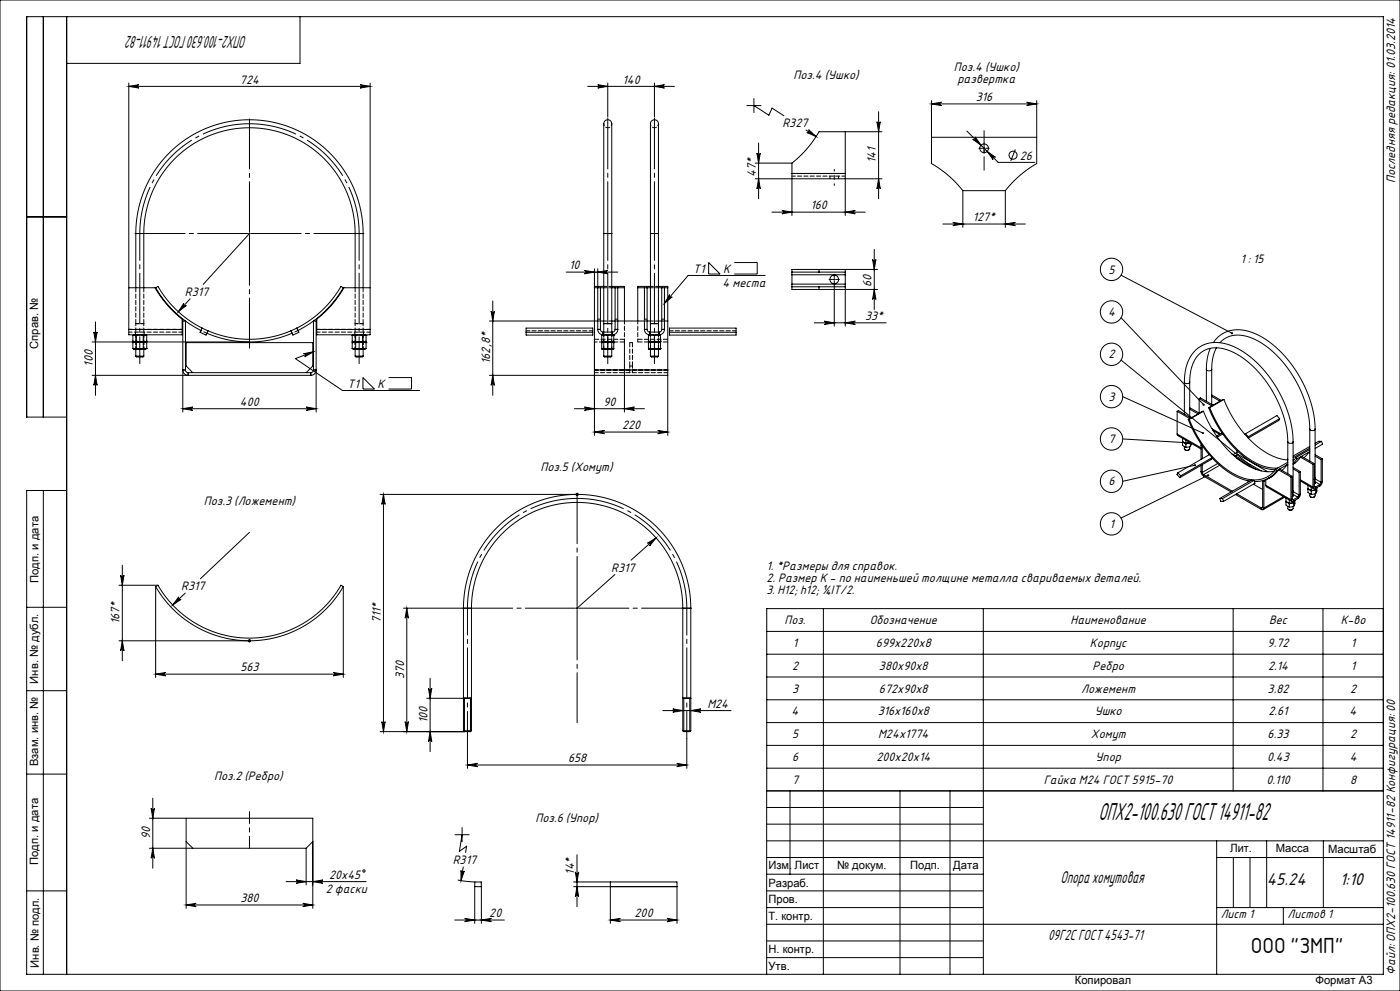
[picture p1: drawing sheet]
<svg xmlns="http://www.w3.org/2000/svg" width="420mm" height="297mm" viewBox="0 0 420 297" stroke-linecap="round" stroke-linejoin="round" font-family="sans-serif">
<g fill="none" stroke="#000" stroke-width=".3">
<path d="M0 0h420v297h-420zM13 5v120M20 5v287M90 5v14h-70M38.6 25.9l3-.5a.5 .5 0 0 0-.4 .5 .5 .5 0 0 0 .4 .5zM38.6 24.9v73.8M38.6 25.9h72.4M108 25.4l3 .5-3 .5a.5 .5 0 0 0 .5-.5 .5 .5 0 0 0-.5-.5zM111 24.9v73.8M176.3 25.9h26M179.3 25.4l3 .5-3 .5a.5 .5 0 0 0 .5-.5 .5 .5 0 0 0-.5-.5zM182.3 24.9v10.2"/>
<path d="M196.3 25.9l3-.5a.5 .5 0 0 0-.4 .5 .5 .5 0 0 0 .4 .5zM196.3 24.9v10.2M224 31.6h4.3M226.2 31.6l4.5 2.9 .9-2.1 3.5 2.3M226.2 29.5v4.3M241.8 39l3 1.9M242.6 38.9l2.2 2-2.8-1.2a.5 .5 0 0 0 .7-.1 .5 .5 0 0 0-.1-.7zM253.6 39.5v12.5M263.1 36.5a.5 .5 0 0 0 .5 .5 .5 .5 0 0 0 .5-.5l-.5 3zM263.6 33.5v26.1M264.6 39.5h-18.9a32.7 32.7 0 0 1-8.1 9.4M279.4 31.1l3-.5a.5 .5 0 0 0-.4 .5 .5 .5 0 0 0 .4 .5z"/>
<path d="M279.4 30.1v18.9l5.1 3.6 4.4 4.5M279.4 31.1h31.6M290.1 39.3l9.3 9.4h11M308 30.6l3 .5-3 .5a.5 .5 0 0 0 .5-.5 .5 .5 0 0 0-.5-.5zM311 30.1v18.9l-5.1 3.6-4.3 4.5M226.6 53.6h38M226.6 48.9h11M227.1 45.9a.5 .5 0 0 0 .5 .5 .5 .5 0 0 0 .5-.5l-.5 3zM227.6 53.6l.5 3a.5 .5 0 0 0-.5-.5 .5 .5 0 0 0-.5 .5zM227.6 42.9v16.7M237.6 52v12.6M237.6 48.9v3.1"/>
<path d="M237.6 52h16M253.6 52v12.6M263.6 53.6l.5 3a.5 .5 0 0 0-.5-.5 .5 .5 0 0 0-.5 .5zM279.4 41.1h31.6M288.9 57.1h12.7M288.9 57.1v11M292.5 41l1.8 2.5-2.5-1.7a.5 .5 0 0 0 .7-.1 .5 .5 0 0 0 0-.7zM295 44.4h.5M295.2 44.2v.5M296.1 45.4l2.5 1.7a.5 .5 0 0 0-.7 0 .5 .5 0 0 0 0 .7zM301.6 57.1v11M304.6 44.8l-1.4 3.4"/>
<path d="M8 65h12M40.7 70a34.1 34.1 0 0 1 34.1-34.1 34.1 34.1 0 0 1 34.1 34.1M40.7 70h2.4M40.7 70v16.2M43.1 70a31.7 31.7 0 0 1 31.7-31.7 31.7 31.7 0 0 1 31.7 31.7M43.1 70v16.2M74.6 70h.5M74.8 69.7v.5M74.8 70l-13.9 15.2M106.5 70h2.4M106.5 70v16.2M108.9 70v16.2"/>
<path d="M181.1 70v-30.8a3.6 3.6 0 0 1 .6-3.2 1.4 1.4 0 0 1 1.6 .4 1.4 1.4 0 0 1 .2 1.5v32.1M181.1 70h2.4M181.1 70v29.5M183.5 70v29.5M195.1 70v-30.8a3.6 3.6 0 0 1 .6-3.2 1.4 1.4 0 0 1 1.6 .4 1.4 1.4 0 0 1 .2 1.5v32.1M195.1 70h2.4M195.1 70v29.5M197.5 70v29.5M212.6 78.7l3.4 3.4h-3.4zM220.3 78.7h6.9v3.4h-6.9M231.6 63.6h28M234.6 63.1l3 .5-3 .5a.5 .5 0 0 0 .5-.5 .5 .5 0 0 0-.5-.5z"/>
<path d="M253.6 63.6l3-.5a.5 .5 0 0 0-.5 .5 .5 .5 0 0 0 .5 .5zM261.8 77.8a.5 .5 0 0 0 .5 .4 .5 .5 0 0 0 .5-.4l-.5 3zM262.3 74.8v18M282.9 67.1h24.7M285.9 66.6l3 .5-3 .5a.5 .5 0 0 0 .4-.5 .5 .5 0 0 0-.4-.5zM301.6 67.1l3-.5a.5 .5 0 0 0-.5 .5 .5 .5 0 0 0 .5 .5zM28.1 99.5a.5 .5 0 0 0 .5 .5 .5 .5 0 0 0 .5-.5l-.5 3zM28.6 96.5v22M38.6 98.7v1.6h16v-1.6M38.6 86.2h7.9a32.7 32.7 0 0 0 8.1 9.4v3.1M38.6 98.7h16M55.2 90.9a.5 .5 0 0 0 0 .7 .5 .5 0 0 0 .7-.1l-2.4 1.9z"/>
<path d="M57 89.6l-3.5 3.8M60.6 98.3l1.8 .8M60.6 98.3l-.6 1.3 .9 .4 .9 .4 .6-1.3M60.6 98.3a31.7 31.7 0 0 1-13.2-12.5l-.7 .4a32.5 32.5 0 0 0 13.6 12.8M62.1 99.9a32.5 32.5 0 0 0 25.5 0M62.4 99.1a31.7 31.7 0 0 0 24.9 0M89 98.3l.7 1.3-.9 .4-.9 .4-.6-1.3M89 98.3l-1.7 .8M89 98.3a31.7 31.7 0 0 0 13.3-12.5l.7 .4a32.5 32.5 0 0 1-13.6 12.8M95 98.7v1.6h16v-1.6M95 98.7h16M111 86.2h-7.8a32.7 32.7 0 0 1-8.2 9.4v3.1"/>
<path d="M147.3 93.2a.5 .5 0 0 0 .5 .5 .5 .5 0 0 0 .5-.5l-.5 3zM147.8 90.2v28.3M157.8 99.6v.8h20v-.8M157.8 99.6h20M157.8 99.6v-1.3h20v1.3M169.9 81.6h15.4M175.3 81.1l3 .5-3 .5a.5 .5 0 0 0 .5-.5 .5 .5 0 0 0-.5-.5zM178.3 80.6v5.6M178.3 86.2v44.3M178.3 86.2h2.8M178.3 85.8h2.8M179.3 98.7a1.6 1.6 0 0 0 1.6 1.6"/>
<path d="M179.3 96.2h-32.5M179.3 98.7h.8M179.3 81.6l3-.5a.5 .5 0 0 0-.4 .5 .5 .5 0 0 0 .4 .5zM179.3 80.6v18.1M180.1 98.7a.8 .8 0 0 0 .8 .8M180.1 96.2h1M180.1 86.2v12.5M180.9 99.5h2.8M180.9 99.5v.8M181.1 97h2.4M183.5 96.2h1M183.5 85.8h3.8v.4"/>
<path d="M183.5 86.2h3.8M183.7 99.5v.8M184.5 98.7a.8 .8 0 0 1-.8 .8M184.5 98.7h.8M184.5 86.2v12.5M185.3 98.7a1.6 1.6 0 0 1-1.6 1.6M185.3 96.2h8M185.3 86.2v12.5M187.3 86.2v10M191.3 86.2v10M191.3 86.2h3.8M193.3 98.7a1.6 1.6 0 0 0 1.6 1.6"/>
<path d="M193.3 98.7h.8M193.3 86.2v12.5M194.1 98.7a.8 .8 0 0 0 .8 .8M194.1 96.2h1M194.1 86.2v12.5M194.9 99.5v.8M194.9 99.5h2.8M195.1 97h2.4M195.1 85.8h-3.8v.4M197.5 85.8h2.8v.4M197.5 96.2h1M197.5 86.2h2.8"/>
<path d="M197.7 99.5v.8M198.5 98.7a.8 .8 0 0 1-.8 .8M198.5 98.7h.8M198.5 86.2v12.5M199.3 98.7a1.6 1.6 0 0 1-1.6 1.6M199.3 96.2h1M199.3 86.2v12.5M200.3 86.2v10M200.3 96.2v14.7M200.8 99.6v.8h20v-.8M200.8 99.6h20M200.8 99.6v-1.3h20v1.3"/>
<path d="M200.9 88.3a.5 .5 0 0 0 .1 .7 .5 .5 0 0 0 .7 0l-2.4 1.9zM229.6 82.6h-23.2l-7.1 8.3M237.6 81.6h8.1M237.6 86v.8h8.1M237.6 86h8.1M237.6 81.6v.8M237.6 85.2v.8M237.6 82.4v2.8M237.6 82.4h16M237.6 85.2h16M244.3 96.8h21.5M245.7 80.8h-8.1v.8"/>
<path d="M245.7 81.6h7.9M245.7 80.8v.8M245.7 86v.8M245.7 86h7.9M247.3 96.3l3 .5-3 .5a.5 .5 0 0 0 .5-.5 .5 .5 0 0 0-.5-.5zM250 83.8h.5M250.3 83.5v.5M250.3 85.3v12.5M253.6 96.8l3-.5a.5 .5 0 0 0-.5 .5 .5 .5 0 0 0 .5 .5zM253.6 81.6v.8M253.6 85.2v.8M253.6 80.8v.8"/>
<path d="M253.6 82.4v2.8M253.6 86v11.8M262.3 86.8l.5 3a.5 .5 0 0 0-.5-.5 .5 .5 0 0 0-.5 .5zM263.3 86.8h-17.6M263.3 80.8h-17.6M336.3 82.5l33.3 17.4M336.3 95.2l24.8 26.1M27.6 102.5h47.2M28.6 112.5l.5 3a.5 .5 0 0 0-.5-.5 .5 .5 0 0 0-.5 .5zM39.9 102.3l.5 .1 .5-.1M39.9 100.6l.5-.2 .5 .2M39.9 102.7l.5-.2 .5 .2"/>
<path d="M39.9 104.4l.5 .2 .5-.2M39.9 102.3l.3 .2M39.9 104.4l.3 .2M39.9 100.6v1.7M39.9 102.7v1.7M40.2 102.5h3.4M40.2 104.6h.5v2.1M40.2 104.6h3.4M40.2 100.3l-.3 .3M40.2 102.5l-.3 .2M40.7 106.7h2.4M40.7 106.7l.3 .3h1.9l.2-.3"/>
<path d="M40.9 102.3h2.1M40.9 100.6h2.1M40.9 102.7h2.1M40.9 104.4h2.1M40.9 100.6v1.7M40.9 102.7v1.7M43 102.3l.5 .1 .5-.1M43 100.6l.5-.2 .5 .2M43 102.7l.5-.2 .5 .2M43 104.4l.5 .2 .5-.2M43 100.6v1.7M43 102.7v1.7"/>
<path d="M43.6 104.6h-.5v2.1M43.6 100.3l.4 .3M43.6 102.5l.4 .2M44 102.3l-.4 .2M44 104.4l-.4 .2M44 100.6v1.7M44 102.7v1.7M55.6 110.9h-.8a1.6 1.6 0 0 0 1.6 1.6v-.8M55.6 110.9a.8 .8 0 0 0 .8 .8M55.6 110.9v-14.7h-.8v27.3M56.4 111.7h36.8M57.8 111.7l-2-2v-7h38v7l-2 2"/>
<path d="M91.1 106l2.9-.6-2.6 1.6a.5 .5 0 0 0 .3-.7 .5 .5 0 0 0-.6-.3zM93.2 112.5h-65.6M93.2 111.7v.8M94 105.4l-5.4 2.1 14.1 9.5h23.2M94 110.9h.8a1.6 1.6 0 0 1-1.6 1.6M94 110.9a.8 .8 0 0 1-.8 .8M94 110.9v-14.7h.8v27.3M105.7 100.6l.4-.2 .6 .2M105.7 102.3l.4 .1 .6-.1M105.7 102.7l.4-.2 .6 .2M105.7 104.4l.3 .2h3.4l.4-.2M105.7 104.4l.4 .2 .6-.2"/>
<path d="M105.7 102.3l.3 .2M105.7 100.6v1.7M105.7 102.7v1.7M106 102.5h3.4M106 102.5l-.3 .2M106 100.3l-.3 .3M106.5 106.7h2.4M106.5 106.7l.3 .3h1.9l.2-.3M106.5 104.6v2.1M106.7 102.3h2.1M106.7 100.6h2.1M106.7 102.7h2.1"/>
<path d="M106.7 104.4h2.1M106.7 100.6v1.7M106.7 102.7v1.7M108.8 102.3l.5 .1 .5-.1M108.8 100.6l.5-.2 .5 .2M108.8 102.7l.5-.2 .5 .2M108.8 104.4l.5 .2 .5-.2M108.8 100.6v1.7M108.8 102.7v1.7M108.9 113.2l3.4 3.4h-3.4zM108.9 104.6v2.1M109.4 102.5l.4 .2"/>
<path d="M109.4 100.3l.4 .3M109.8 102.3l-.4 .2M109.8 100.6v1.7M109.8 102.7v1.7M116.6 113.2h6.9v3.4h-6.9M146.8 112.5h53.5M147.8 112.5l.5 3a.5 .5 0 0 0-.5-.5 .5 .5 0 0 0-.5 .5zM180.5 100.6l.9-.2 .9 .2M180.5 102.3l.1 .2M180.5 102.3l.9 .1 .9-.1M180.5 102.7l.9-.2 .9 .2M180.5 104.4l.1 .2h3.4l.1-.2"/>
<path d="M180.5 104.4l.9 .2 .9-.2M180.5 100.6v1.7M180.5 102.7v1.7M180.6 102.5h3.4M180.6 102.5l-.1 .2M180.9 100.3l-.4 .3M180.9 100.3h2.8M181.1 106.7h2.4M181.1 106.7l.3 .3h1.9l.2-.3M181.1 104.6v2.1M182.3 100.6l.9-.2 .9 .2M182.3 102.3l.9 .1 .9-.1"/>
<path d="M182.3 102.7l.9-.2 .9 .2M182.3 104.4l.9 .2 .9-.2M182.3 100.6v1.7M182.3 102.7v1.7M183.5 104.6v2.1M183.7 100.3l.4 .3M184 102.5l.1 .2M184.1 102.3l-.1 .2M184.1 100.6v1.7M184.1 102.7v1.7M187.3 101.7v21.8M194.5 102.3l1 .1 .8-.1"/>
<path d="M194.5 100.6l1-.2 .8 .2M194.5 102.3l.1 .2M194.5 104.4l1 .2 .8-.2M194.5 102.7l1-.2 .8 .2M194.5 104.4l.1 .2h3.4l.1-.2M194.5 100.6v1.7M194.5 102.7v1.7M194.6 102.5h3.4M194.6 102.5l-.1 .2M194.9 100.3l-.4 .3M194.9 100.3h2.8M195.1 106.7h2.4"/>
<path d="M195.1 106.7l.3 .3h1.9l.2-.3M195.1 104.6v2.1M196.3 102.3l1 .1 .8-.1M196.3 100.6l1-.2 .8 .2M196.3 102.7l1-.2 .8 .2M196.3 104.4l1 .2 .8-.2M196.3 100.6v1.7M196.3 102.7v1.7M197.5 104.6v2.1M197.7 100.3l.4 .3M198 102.5l.1 .2M198.1 102.3l-.1 .2"/>
<path d="M198.1 100.6v1.7M198.1 102.7v1.7M200.3 112.5v18M200.3 110.9h-22v1.6M200.3 110.9v1.6M336.3 107.9l38.6 31.5M336.8 118.9l24.1 10.9M355.3 114.5a11.5 11.5 0 0 1 5.4-11 12.4 12.4 0 0 1 12 1.7 35.2 35.2 0 0 1 15.2 27.2M355.3 114.5a.92 .92 0 0 0 1.6 0M355.3 114.5v9.6M356.9 114.5a9.9 9.9 0 0 1 4.7-9.6 11.6 11.6 0 0 1 11 2.2 33.8 33.8 0 0 1 13.7 25.3M356.9 114.5v10.5"/>
<path d="M359.7 119.5l3.8 2.1M359.7 119.5l.4-.3 3.7 2.2M359.7 119.5v4.3M361.9 110.7a.92 .92 0 0 0 1.6 0M361.9 110.7v9.6M363.1 104.4l-.9 2.9-.3 3.4M363.5 110.7v10.5M363.5 118.4l2.8 1.6M363.5 118.8l2.4 1.4M364 102.7a9.3 9.3 0 0 1 11.8-3 31.6 31.6 0 0 1 15.9 16.8 30.4 30.4 0 0 1 2.8 12.1M364.9 104.2l-1 2.8-.4 3.7M366 102.7a8.1 8.1 0 0 1 9.5-1.4 31.1 31.1 0 0 1 15.5 17.6 27.7 27.7 0 0 1 1.9 9.7"/>
<path d="M366.3 120l-.4 .2M366.3 120h.1M367.2 119.7a30.8 30.8 0 0 0 15.1 17.2l2 .6 2 .3M367.2 119.7l-4.6 2.5M367.2 119.7l-4.3 2.5M20 125h-12v-120h407v287h-407v-145h12M54.8 122.5l3-.5a.5 .5 0 0 0-.4 .5 .5 .5 0 0 0 .4 .5zM54.8 122.5h40M91.8 122l3 .5-3 .5a.5 .5 0 0 0 .5-.5 .5 .5 0 0 0-.5-.5zM172.3 122.5h21M175.3 122l3 .5-3 .5a.5 .5 0 0 0 .5-.5 .5 .5 0 0 0-.5-.5zM178.3 129.5h22"/>
<path d="M178.3 129.5l3-.5a.5 .5 0 0 0-.4 .5 .5 .5 0 0 0 .4 .5zM187.3 122.5l3-.5a.5 .5 0 0 0-.4 .5 .5 .5 0 0 0 .4 .5zM197.3 129l3 .5-3 .5a.5 .5 0 0 0 .5-.5 .5 .5 0 0 0-.5-.5zM336.8 131.6l19.6 1.1M353.1 130.1l.3 .5 6.9 4M353.1 123.3l.4-.3 3.7 2.2M353.1 123.3l3.8 2.1M353.1 123.3v6.8M353.1 130.1l7.2 4.1M354.8 131.4v.9l1 .6M354.8 132.5l1 .6M354.8 132.5v1l1 .5"/>
<path d="M354.8 132.3v.2M355.3 133.8v.7l.2 .3M355.5 134.8l.6 .2 .6-.2M355.8 131.9v1M355.8 133.1v.9M356.5 125.7a37 37 0 0 0 6.3 10.6M356.8 125.7a30.8 30.8 0 0 0 15.2 17.2 8.4 8.4 0 0 0 10.7-2.3M356.8 125.7h-.3M356.9 125.4v.1M356.9 133.9l-.1 .9-.6 .2-.7-.2M356.9 122.6l2.4 1.4M356.9 122.2l2.8 1.6"/>
<path d="M357 132.7l-1.2 .2M357.1 132.9l-1.3 .2M357.1 133.8l-1.3 .2M357.1 132.9v.9M357.1 132.7v.2M357.2 125.2l-.3 .2M357.2 125.2l.1 .1M357.5 132.9l-.4 .9M358.5 139.4l-21.7 4.8M359.3 124v.1M359.7 123.8l-.4 .2M359.7 123.8v.1"/>
<path d="M360.3 133.4l.4 .2v3.9M360.3 133.4v4.3M360.3 139.5v1.9M360.5 133.3l-.2 .1M360.7 139.3v2.3M361 123.3a30.8 30.8 0 0 0 15.2 17.1l3.4 .9 2.6-.1M361 123.3l-4.5 2.4M361 123.3l-4.2 2.4M362.6 122.2a31.6 31.6 0 0 0 15.5 17.6l2.5 .8 2 .2M362.8 136.2l.8 1M362.8 136.2l-9.4 5.5M362.9 122.2a30.8 30.8 0 0 0 15.2 17.2l2.9 .8 2.3 .1"/>
<path d="M362.9 122.2h-.3M363.5 121.6v.1M363.6 128.5l2.6 1.5M363.6 137.2a21.2 21.2 0 0 0 11.3 7M363.6 137.2l-9.4 5.4M363.6 137.2l-.2 .5-9.5 5.5M363.8 121.4l-.3 .2M363.8 121.4l.1 .1M363.9 129l2 1.2M364.1 129.1v.1M365.3 138.9l-4.6 2.7M365.9 139.4l-4.8 2.8"/>
<path d="M365.9 120.2v.1M366.6 129.7l-1.6 1M366.8 130.1l-1.6 .9M369.6 136.1l8.8 5M371.1 135.6l.3 .6M371.1 135v.6M371.1 135.6l-1.2 .6M371.1 137.4l5.8 3.3M371.4 136.2l8.9 5.2M371.4 136.2l-.7 .5M373.7 130l.8 .9M373.7 130l-.2 .2"/>
<path d="M374.5 130.9l-.2 .3M383.9 125.5l-.8-1-9.4 5.5M383.9 125.5l-9.4 5.4M383.9 125.5l-.3 .5-9.1 5.3M386 139.4l-1.4 1.6M386 139.4l.3 .2M386.2 137.7h.1M386.2 137.7l.1 .1M386.3 132.4v9.6M386.3 139.2l-.3 .2M386.3 137.6l-.1 .1M386.3 138.5l-3.6 2.1"/>
<path d="M386.3 139.1l-3.3 1.9M387.9 132.4a.92 .92 0 0 1-1.6 0M387.9 132.4v16.3M388.3 137.7l-.4 .1M388.7 138.6l-.8 .5M388.8 137.1l-.9 1.1M388.8 137.1l.3 .4M389.1 137.5l-1.2 1.4M390.2 137l-.9 1.1-1.4 1.1M390.2 137l.3-.2 3.8 2.1M390.2 137l3.7 2.2M392.6 135.6l-1.4 1.6"/>
<path d="M392.6 135.6l.3 .2M392.9 128.6a.92 .92 0 0 0 1.6 0M392.9 128.6v9.6M392.9 135.4l-.3 .2M392.9 134.3l-5 2.9M392.9 133.8l-5 2.9M392.9 134.7l-4.1 2.4M392.9 135.3l-3.8 2.2M393.9 139.2v6.8M394.3 138.9l-.4 .3M394.3 138.9v6.8M394.5 128.6v16.3"/>
<path d="M394.5 136.3l2.2 1.2M394.5 136.7l1.8 1M396.3 137.7v6.8M396.5 132.3l-.9-.1-1.1 .7M396.5 132.3l.3 .8-2.3 1.3M396.5 132.3l-2 1.1M396.7 137.5l-.4 .2M396.7 137.5v6.8M13 147v145M74.8 159.5l-14.7 14M115 148.2v71.1M115 148.2l.5 3a.5 .5 0 0 0-.5-.5 .5 .5 0 0 0-.5 .5z"/>
<path d="M172.8 147.8l.7 .7M173.1 147.7v1M173.5 147.8l-.7 .7M173.6 148.2h-59.6M353.4 141.7l-.3 .5 .8 1M353.4 141.7l.8 .9M354.2 142.6l-.3 .6M360.3 141.4l.2 .7 .6 .6M360.3 141.4l.4 .2M360.7 141.6l.4 .6M361.1 142.2l8.6 5M361.1 142.7l8.2 4.7"/>
<path d="M361.1 142.2v.5M362.5 142.4l-26.2 12.9M365.9 149.4l.3 .8 .9 .1M365.9 149.4h.9M366.8 149.4l.3 .9M370.6 148.2l7.8 4.5M371 148l7.4 4.3M374.2 144l.5 .3M376 145.1l2.8 1.6M376.2 144l-.8-.1-9.5 5.5M376.2 144l.3 .8-9.4 5.5M376.2 144l-9.4 5.4"/>
<path d="M378.4 152.3v.4M378.8 152l-.1 .3h-.3M378.8 152l.4 .3M378.8 152l-.4 .3M379.2 152.3l-.3 .4h-.5M379.2 144.3l-.4-.3v8M379.2 144.3v8M379.7 145.4l.3 .5 7.5 4.4M379.7 143.9l-.5 .4M379.7 145.4l7.6 4.4M379.7 143.7v1.7M379.8 143.7h-.1"/>
<path d="M381.3 143l-1 .4M382.1 142.4l-1.5 .9M382.7 140.6l.3 .4M383 141a7.6 7.6 0 0 1-6.7 3.3M383.6 140.8l-1.9 1.9-2 1M383.6 140.8l.3-.2 3.8 2.2M383.6 140.8l3.7 2.2M385.1 148.9l-5.9 3.4M385.4 149l-6.5 3.7M385.8 149.3v.9l1 .6M385.8 150.4l1 .6M385.8 150.4v1l1 .5"/>
<path d="M385.9 150.2l-.1 .2M386.3 151.8v.6a.92 .92 0 0 0 1.6 0v-.6M386.6 152.7l.5 .2 .6-.2M386.8 149.8v1M386.8 151v.9M387.3 149.8l.2 .5 .5-.1M387.3 143v6.8M387.7 149.6l.1 .2h.2M387.7 149.6l-.4 .2M387.7 142.8l-.4 .2M387.7 142.8v6.8M387.7 149.6l.3 .2"/>
<path d="M387.9 148.3l.1 .3-.3 .3M387.9 147.1l-.2 .4M387.9 140.5l1.8 1.1M387.9 140.1l2.2 1.2M387.9 147.3l1.8 1.1M387.9 148.2l1.4 .8M388 149.8v.4M388.1 150.6l-1.3 .2M388.1 150.8l-1.3 .2M388.1 151.7l-1.3 .2M388.1 150.2v.4M388.1 150.8v.9"/>
<path d="M388.5 150l-.4 .6M388.5 150l-.4 .8M388.5 150v.9l-.4 .8M389.3 149.4l-1.3 .8M389.3 149l-1.3 .8M389.3 149v.4M389.7 148.4l-.4 .6M389.7 141.6v6.8M390.1 148.1l-.2 .8-.6 .5M390.1 144.1l4 2.4M390.1 148.1l-.4 .3M390.1 141.3l-.4 .3"/>
<path d="M390.1 141.3v6.8M390.1 143.8l3.8 2.2M392.4 146.6l1 .6M392.4 146.6v1l1 .5M392.4 145.5v.9l1 .5M392.5 146.4l-.1 .2M392.9 147.9v.7a.92 .92 0 0 0 1.6 0v-.6M393.2 148.9l.5 .2 .6-.2M393.4 146v.9M393.4 147.2v.9M393.9 146l.2 .5 .5-.1M394.3 145.7l.1 .3h.2"/>
<path d="M394.3 145.7l-.4 .3M394.3 145.7l.3 .3M394.5 144.5l.1 .3-.3 .3M394.5 143.3l-.2 .3M394.5 143.5l1.8 1M394.5 144.4l1.4 .8M394.6 146v.4M394.7 147l-1.3 .2M394.7 147.9l-1.3 .2M394.7 146.7l-1.3 .2M394.7 146.4v.3M394.7 147v.9"/>
<path d="M395.1 146.2l-.4 .8M395.1 146.2v.9l-.4 .8M395.1 146.2l-.4 .5M395.9 145.6l-1.3 .8M395.9 145.2l-1.3 .8M395.9 145.2v.4M396.3 144.5l-.4 .7M396.7 144.3l-.2 .8-.6 .5M396.7 144.3l-.4 .2M35.7 175.4h11.7M36.2 172.4a.5 .5 0 0 0 .5 .5 .5 .5 0 0 0 .5-.5l-.5 3zM36.7 169.4v28.6"/>
<path d="M46.7 175.8a32.5 32.5 0 0 0 56.3 0M46.7 175.8v27.2M47.4 175.4a31.7 31.7 0 0 0 54.9 0l.7 .4M47.4 175.4l-.7 .4M53.6 178.9a.5 .5 0 0 0 0 .7 .5 .5 0 0 0 .7 0l-2.5 1.7zM55.6 177.8l-3.8 3.5M103 175.8v27.2M184.5 172.2l-11.4 10.1M194.2 162.8l2.6-1.6-1.9 2.4a.5 .5 0 0 0 0-.7 .5 .5 0 0 0-.7-.1zM196.8 161.2l-7.5 6.7M8 182h12M36.7 192l.5 3a.5 .5 0 0 0-.5-.4 .5 .5 0 0 0-.5 .4z"/>
<path d="M74.5 191.7l.7 .7M74.8 191.5v1M75.2 191.7l-.7 .7M75.3 192h-39.6M121 182.3h17.8M122 182.3v37M122 182.3l.5 3a.5 .5 0 0 0-.5-.5 .5 .5 0 0 0-.5 .5zM139 182.3a34.1 34.1 0 0 1 34.1-34.1 34.1 34.1 0 0 1 34.1 34.1M139 182.3h2.4M139 182.3v36.7M141.4 182.3a31.7 31.7 0 0 1 31.7-31.7 31.7 31.7 0 0 1 31.7 31.7M141.4 182.3v36.7"/>
<path d="M172.9 182.3h.5M173.1 182v.5M204.8 182.3h2.4M204.8 182.3v36.7M207.2 182.3v36.7M230 196.1h185M230 189.2h185M247 182.4v109.6M295 182.4v109.6M369.9 182.4v54.7M396.9 182.4v54.7M415 182.4h-185v109.6"/>
<path d="M8 207h12M46.7 202l3-.5a.5 .5 0 0 0-.5 .5 .5 .5 0 0 0 .5 .5zM46.7 202h56.3M100 201.5l3 .5-3 .5a.5 .5 0 0 0 .5-.5 .5 .5 0 0 0-.5-.5zM114.5 216.3a.5 .5 0 0 0 .5 .4 .5 .5 0 0 0 .5-.4l-.5 3zM121.5 216.3a.5 .5 0 0 0 .5 .4 .5 .5 0 0 0 .5-.4l-.5 3zM128 209.3h11.3v10h-25.3M128.5 206.3a.5 .5 0 0 0 .5 .4 .5 .5 0 0 0 .5-.4l-.5 3zM129 203.3v22M129 219.3l.5 3a.5 .5 0 0 0-.5-.5 .5 .5 0 0 0-.5 .5zM139 219h2.4M139 219l.3 .3h1.9"/>
<path d="M139.1 209.3h2.3zM141.1 209.3v10M141.4 219l-.2 .3M198.8 213h20.5M201.8 212.5l3 .5-3 .5a.5 .5 0 0 0 .5-.5 .5 .5 0 0 0-.5-.5zM204.8 219h2.4M204.8 209.3h.1M204.8 219l.3 .3M204.9 209.3h2.3zM205.1 209.3v10M206.9 209.3v10M207.2 213l3-.5a.5 .5 0 0 0-.4 .5 .5 .5 0 0 0 .4 .5z"/>
<path d="M207.2 219l-.2 .3h-1.9M230 202.9h185M230 209.7h185M230 216.6h185M8 232h12M45.8 239.2v21M140.2 229.3l3-.5a.5 .5 0 0 0-.4 .5 .5 .5 0 0 0 .4 .5zM140.2 221.3v9M140.2 229.3h65.8M203 228.8l3 .5-3 .5a.5 .5 0 0 0 .5-.5 .5 .5 0 0 0-.5-.5zM206 221.3v9M230 237h185"/>
<path d="M230 237.1h185M230 223.4h185M230 230.2h185M237 237v25M270 237v55M285 237v55M44.8 245.2h49v27M44.8 254.2h47M45.3 242.2a.5 .5 0 0 0 .5 .5 .5 .5 0 0 0 .5-.5l-.5 3zM45.8 254.2l.5 3a.5 .5 0 0 0-.5-.5 .5 .5 0 0 0-.5 .5zM55.8 245.2v27M55.8 252.2l2 2"/>
<path d="M91.8 254.2v11M93.8 252.2l-2 2M136.5 250.2h4.2M138.6 250.2l-.8 5 2.2-1.6-.3 1.9M138.6 248v4.3M139 259.8l-.7 4.1M173.1 256.2v15.5M230 257h65M230 242h65M230 247h65M230 252h185M365 252v40"/>
<path d="M365 257h50M370 257v15M375 257v15M380 252v20M397 252v20M8 267h12M55.8 271.2l3-.5a.5 .5 0 0 0-.4 .5 .5 .5 0 0 0 .4 .5zM55.8 271.2h38M85.8 264.2h24M88.8 263.7l3 .5-3 .5a.5 .5 0 0 0 .5-.5 .5 .5 0 0 0-.5-.5zM90.8 270.7l3 .5-3 .5a.5 .5 0 0 0 .5-.5 .5 .5 0 0 0-.5-.5zM93.8 264.2l3-.5a.5 .5 0 0 0-.4 .5 .5 .5 0 0 0 .4 .5z"/>
<path d="M136.4 275.7h14.9M137.3 263.7l5.2 .6M138.3 260.9a.5 .5 0 0 0 .4 .5 .5 .5 0 0 0 .6-.4l-1 2.9zM139.4 275.2l3 .5-3 .5a.5 .5 0 0 0 .5-.5 .5 .5 0 0 0-.5-.5zM142.4 265.7v11M142.4 265.7h2M142.5 264.3h1.9v1.4M142.5 264.3l-.1 1.4M144.4 275.7l3-.5a.5 .5 0 0 0-.5 .5 .5 .5 0 0 0 .5 .5zM144.4 265.7v11M172.1 264.3h31v12.4M172.6 261.3a.5 .5 0 0 0 .5 .5 .5 .5 0 0 0 .5-.5l-.5 3z"/>
<path d="M173.1 265.7l.5 3a.5 .5 0 0 0-.5-.4 .5 .5 0 0 0-.5 .4zM183.1 275.7h20M183.1 265.7h.1M183.1 264.3v12.4M183.1 275.7l3-.5a.5 .5 0 0 0-.5 .5 .5 .5 0 0 0 .5 .5zM200.1 275.2l3 .5-3 .5a.5 .5 0 0 0 .5-.5 .5 .5 0 0 0-.5-.5zM203.1 265.7h.1M203.1 265.7h-31M230 262h65M230 267h65M230 272h65M230 277h185"/>
<path d="M365 272h50M385 272v5M230 282h65M230 287h65"/>
<circle cx="295.2" cy="44.4" r="1.3"/>
<circle cx="303.9" cy="46.5" r="1.2"/>
<circle cx="250.3" cy="83.8" r="1.3"/>
<circle cx="333.5" cy="93.5" r="3.3"/>
<circle cx="333.5" cy="80.7" r="3.3"/>
<circle cx="333.5" cy="106.2" r="3.3"/>
<circle cx="333.5" cy="118.9" r="3.3"/>
<circle cx="333.5" cy="131.6" r="3.3"/>
<circle cx="333.5" cy="157" r="3.3"/>
<circle cx="333.5" cy="144.2" r="3.3"/>
<circle cx="109.2" cy="261" r=".34"/>
</g>
<path d="M74.8 37.1a32.9 32.9 0 0 0-32.9 32.9M107.7 70a32.9 32.9 0 0 0-32.9-32.9M173.1 149.4a32.9 32.9 0 0 0-32.9 32.9M206 182.3a32.9 32.9 0 0 0-32.9-32.9" fill="none" stroke="#000" stroke-width=".3" stroke-dasharray="15.2 1.3 1.3 1.3" stroke-dashoffset=".8" stroke-linecap="butt"/>
<path d="M74.3 70h-33.8M74.8 69.5v-33.9M74.8 70.5v33.8M75.3 70h33.9M172.6 182.3h-33.8M173.1 181.8v-33.9M173.1 182.8v33.8M173.6 182.3h33.9" fill="none" stroke="#000" stroke-width=".3" stroke-dasharray="15.2 1.3 1.3 1.3" stroke-dashoffset=".2"/>
<path d="M294.7 44.4h-1M295.2 43.9v-1M295.2 44.9v1.1M295.7 44.4h1.1M249.8 83.8h-1.1M250.3 83.3v-1.1M250.3 84.3v1M250.8 83.8h1" fill="none" stroke="#000" stroke-width=".3" stroke-dasharray="15.2 1.3 1.3 1.3"/>
<path d="M41.9 70v39M107.7 70v39M182.3 70v39M196.3 70v39M140.2 182.3v39M206 182.3v39" fill="none" stroke="#000" stroke-width=".3" stroke-dasharray="15.2 1.3 1.3 1.3" stroke-dashoffset="7.2"/>
<path d="M74.8 254.2v-11" fill="none" stroke="#000" stroke-width=".3" stroke-dasharray="15.2 1.3 1.3 1.3" stroke-dashoffset="11.6"/>
<path d="M295.2 39.1v11.9" fill="none" stroke="#000" stroke-width=".3" stroke-dasharray="15.2 1.3 1.3 1.3" stroke-dashoffset="11.2"/>
<path d="M250.3 50.8v4.8" fill="none" stroke="#000" stroke-width=".3" stroke-dasharray="15.2 1.3 1.3 1.3" stroke-dashoffset="14.7"/>
<path d="M182.3 70v-34.9M196.3 70v-34.9" fill="none" stroke="#000" stroke-width=".3" stroke-dasharray="15.2 1.3 1.3 1.3" stroke-dashoffset="-.3"/>
<g fill="#000">
<path d="M263.6 53.6l.5 3a.5 .5 0 0 0-.5-.5 .5 .5 0 0 0-.5 .5zM263.1 36.5a.5 .5 0 0 0 .5 .5 .5 .5 0 0 0 .5-.5l-.5 3zM227.6 53.6l.5 3a.5 .5 0 0 0-.5-.5 .5 .5 0 0 0-.5 .5zM227.1 45.9a.5 .5 0 0 0 .5 .5 .5 .5 0 0 0 .5-.5l-.5 3z"/>
<path d="M55.2 90.9l-1.7 2.5 2.4-1.9a.5 .5 0 0 1-.7 .1 .5 .5 0 0 1 0-.7zM38.6 25.9l3-.5a.5 .5 0 0 0-.4 .5 .5 .5 0 0 0 .4 .5zM108 25.4l3 .5-3 .5a.5 .5 0 0 0 .5-.5 .5 .5 0 0 0-.5-.5zM53.6 178.9l-1.8 2.4 2.5-1.7a.5 .5 0 0 1-.7 0 .5 .5 0 0 1 0-.7zM46.7 202l3-.5a.5 .5 0 0 0-.5 .5 .5 .5 0 0 0 .5 .5zM100 201.5l3 .5-3 .5a.5 .5 0 0 0 .5-.5 .5 .5 0 0 0-.5-.5zM55.8 271.2l3-.5a.5 .5 0 0 0-.4 .5 .5 .5 0 0 0 .4 .5zM90.8 270.7l3 .5-3 .5a.5 .5 0 0 0 .5-.5 .5 .5 0 0 0-.5-.5zM88.8 263.7l3 .5-3 .5a.5 .5 0 0 0 .5-.5 .5 .5 0 0 0-.5-.5zM93.8 264.2l3-.5a.5 .5 0 0 0-.4 .5 .5 .5 0 0 0 .4 .5zM194.2 162.8a.5 .5 0 0 1 .7 .1 .5 .5 0 0 1 0 .7l1.9-2.4zM242.6 38.9a.5 .5 0 0 1 .1 .7 .5 .5 0 0 1-.7 .1l2.8 1.2zM234.6 63.1l3 .5-3 .5a.5 .5 0 0 0 .5-.5 .5 .5 0 0 0-.5-.5zM253.6 63.6l3-.5a.5 .5 0 0 0-.5 .5 .5 .5 0 0 0 .5 .5zM279.4 31.1l3-.5a.5 .5 0 0 0-.4 .5 .5 .5 0 0 0 .4 .5zM308 30.6l3 .5-3 .5a.5 .5 0 0 0 .5-.5 .5 .5 0 0 0-.5-.5zM292.5 41a.5 .5 0 0 1 0 .7 .5 .5 0 0 1-.7 .1l2.5 1.7zM296.1 45.4l1.8 2.4a.5 .5 0 0 1 0-.7 .5 .5 0 0 1 .7 0zM138.3 260.9v3l1-2.9a.5 .5 0 0 1-.6 .4 .5 .5 0 0 1-.4-.5zM139.4 275.2l3 .5-3 .5a.5 .5 0 0 0 .5-.5 .5 .5 0 0 0-.5-.5zM144.4 275.7l3-.5a.5 .5 0 0 0-.5 .5 .5 .5 0 0 0 .5 .5zM183.1 275.7l3-.5a.5 .5 0 0 0-.5 .5 .5 .5 0 0 0 .5 .5zM200.1 275.2l3 .5-3 .5a.5 .5 0 0 0 .5-.5 .5 .5 0 0 0-.5-.5z"/>
<path d="M179.3 81.6l3-.5a.5 .5 0 0 0-.4 .5 .5 .5 0 0 0 .4 .5zM175.3 81.1l3 .5-3 .5a.5 .5 0 0 0 .5-.5 .5 .5 0 0 0-.5-.5z"/>
<path d="M253.6 96.8l3-.5a.5 .5 0 0 0-.5 .5 .5 .5 0 0 0 .5 .5zM247.3 96.3l3 .5-3 .5a.5 .5 0 0 0 .5-.5 .5 .5 0 0 0-.5-.5zM301.6 67.1l3-.5a.5 .5 0 0 0-.5 .5 .5 .5 0 0 0 .5 .5zM285.9 66.6l3 .5-3 .5a.5 .5 0 0 0 .4-.5 .5 .5 0 0 0-.4-.5z"/>
<path d="M262.3 86.8l.5 3a.5 .5 0 0 0-.5-.5 .5 .5 0 0 0-.5 .5zM261.8 77.8a.5 .5 0 0 0 .5 .4 .5 .5 0 0 0 .5-.4l-.5 3z"/>
<path d="M28.6 112.5l.5 3a.5 .5 0 0 0-.5-.5 .5 .5 0 0 0-.5 .5zM28.1 99.5a.5 .5 0 0 0 .5 .5 .5 .5 0 0 0 .5-.5l-.5 3zM147.8 112.5l.5 3a.5 .5 0 0 0-.5-.5 .5 .5 0 0 0-.5 .5zM147.3 93.2a.5 .5 0 0 0 .5 .5 .5 .5 0 0 0 .5-.5l-.5 3zM45.8 254.2l.5 3a.5 .5 0 0 0-.5-.5 .5 .5 0 0 0-.5 .5zM45.3 242.2a.5 .5 0 0 0 .5 .5 .5 .5 0 0 0 .5-.5l-.5 3zM121.5 216.3a.5 .5 0 0 0 .5 .4 .5 .5 0 0 0 .5-.4l-.5 3zM122 182.3l.5 3a.5 .5 0 0 0-.5-.5 .5 .5 0 0 0-.5 .5zM173.1 265.7l.5 3a.5 .5 0 0 0-.5-.4 .5 .5 0 0 0-.5 .4zM172.6 261.3a.5 .5 0 0 0 .5 .5 .5 .5 0 0 0 .5-.5l-.5 3z"/>
<path d="M369.4 99.6l-.1 .5 .5 .1 .1-.2-.3-.1 .3 .1-.1-.4zM360.8 121.1l.1 .5 .4-.1-.2-.2 .3 .2-.1-.5zM374.7 139.1v.5h.5l-.3-.2 .3 .2-.1-.5zM360.6 129.5l.1 .6 .4-.1-.2-.2 .3 .1-.1-.4zM356.2 132.5v.4h.5l.1-.2h-.4h.4l-.1-.2zM358.2 139.2a.33 .33 0 0 0 .2 .6 .33 .33 0 0 0 .4-.4h-.3h.3l-.3-.3zM362.2 142.2a.33 .33 0 0 0 .2 .6 .33 .33 0 0 0 .3-.5l-.2 .1 .2-.2zM91.1 106l2.9-.6-2.6 1.6a.5 .5 0 0 0 .3-.7 .5 .5 0 0 0-.6-.3zM200.9 88.3a.5 .5 0 0 0 .1 .7 .5 .5 0 0 0 .7 0l-2.4 1.9z"/>
<path d="M54.8 122.5l3-.5a.5 .5 0 0 0-.4 .5 .5 .5 0 0 0 .4 .5zM91.8 122l3 .5-3 .5a.5 .5 0 0 0 .5-.5 .5 .5 0 0 0-.5-.5zM179.3 25.4l3 .5-3 .5a.5 .5 0 0 0 .5-.5 .5 .5 0 0 0-.5-.5zM196.3 25.9l3-.5a.5 .5 0 0 0-.4 .5 .5 .5 0 0 0 .4 .5z"/>
<path d="M175.3 122l3 .5-3 .5a.5 .5 0 0 0 .5-.5 .5 .5 0 0 0-.5-.5zM187.3 122.5l3-.5a.5 .5 0 0 0-.4 .5 .5 .5 0 0 0 .4 .5z"/>
<path d="M197.3 129l3 .5-3 .5a.5 .5 0 0 0 .5-.5 .5 .5 0 0 0-.5-.5zM178.3 129.5l3-.5a.5 .5 0 0 0-.4 .5 .5 .5 0 0 0 .4 .5z"/>
<path d="M115 148.2l.5 3a.5 .5 0 0 0-.5-.5 .5 .5 0 0 0-.5 .5zM114.5 216.3a.5 .5 0 0 0 .5 .4 .5 .5 0 0 0 .5-.4l-.5 3z"/>
<path d="M36.7 192l.5 3a.5 .5 0 0 0-.5-.4 .5 .5 0 0 0-.5 .4zM36.2 172.4a.5 .5 0 0 0 .5 .5 .5 .5 0 0 0 .5-.5l-.5 3z"/>
<path d="M201.8 212.5l3 .5-3 .5a.5 .5 0 0 0 .5-.5 .5 .5 0 0 0-.5-.5zM207.2 213l3-.5a.5 .5 0 0 0-.4 .5 .5 .5 0 0 0 .4 .5z"/>
<path d="M129 219.3l.5 3a.5 .5 0 0 0-.5-.5 .5 .5 0 0 0-.5 .5zM128.5 206.3a.5 .5 0 0 0 .5 .4 .5 .5 0 0 0 .5-.4l-.5 3z"/>
<path d="M140.2 229.3l3-.5a.5 .5 0 0 0-.4 .5 .5 .5 0 0 0 .4 .5zM203 228.8l3 .5-3 .5a.5 .5 0 0 0 .5-.5 .5 .5 0 0 0-.5-.5z"/>
</g>
<g fill="none" stroke="#000" stroke-width=".3" stroke-dasharray="1.3 .6">
<path d="M40.7 86.2v10.8M43.1 97v-10.8M106.5 86.2v10.8M108.9 97v-10.8M181.1 99.5v5.1M195.1 99.5v5.1M39.9 102.3h.1M39.9 104.4h.1M40.2 102.5h.1M40.2 100.3h.1M40.2 100.3l-.3 .3M40.2 102.5l-.3 .2"/>
<path d="M40.9 102.3h.1M40.9 104.4h.1M40.9 102.7l-.3-.1M43 102.3h.1M43 104.4h.1M43.6 100.3h.1M43.6 102.5h.1M44 102.7l-.2-.1M44 100.6l-.4-.3M44 102.7l-.4-.2M44 102.3h.1M44 104.4h.1"/>
<path d="M105.7 104.4l.2 .1M105.7 102.7h.1M105.7 100.6h.1M105.7 104.4l.3 .2M105.7 102.3l.3 .2M106 100.3h.1M106 102.5h.1M106.7 102.7h.1M106.7 100.6h.1M108.8 102.7h.1M108.8 104.4l.2 .1M108.8 100.6h.1"/>
<path d="M109.4 102.5h.1M109.4 104.6l.4-.2M109.4 102.5l.4-.2M109.4 100.3h.1M109.8 102.7h.1M109.8 100.6h.1M180.5 104.4l.5 .1M180.5 102.7h.1M180.5 100.6h.1M180.5 104.6h.1M180.5 102.4l.1 .1M180.6 102.5h-.1"/>
<path d="M180.6 100.3l-.1 .1M182.3 102.7h.1M182.3 104.4l.5 .1M182.3 100.6h.1M183.5 104.6v-5.1M184 104.6h.1M184 102.5l.1-.1M184.1 102.7h.1M184.1 100.6h.1M184.1 102.5h-.1M184.1 100.4l-.1-.1M188.9 102.7v7"/>
<path d="M189.7 102.7v7M194.5 102.3h.1M194.5 104.4h.1M194.5 102.4l.1 .1M194.5 104.6h.1M194.6 100.3h.3M194.6 100.3l-.1 .1M194.6 102.5h-.1M196.3 102.3h.1M196.3 104.4h.1M196.3 100.6l-.4-.2M196.3 102.7l-.4-.1"/>
<path d="M197.5 104.6v-5.1M197.7 100.3h.3M198 102.5l.1-.1M198 104.6h.1M198.1 100.6l-.4-.2M198.1 102.7l-.4-.1M198.1 100.4l-.1-.1M198.1 102.5h-.1M198.1 102.3h.1M198.1 104.4h.1"/>
</g>
<path d="M40.2 102.5h3.4M109.4 102.5h-3.4M109.4 104.6h-3.4M109.4 100.3h-3.4M178.3 101.7h9M184 102.5h3.3M191.3 102.5h9M191.3 101.7h9" fill="none" stroke="#000" stroke-width=".3" stroke-dasharray="1.3 .6" stroke-dashoffset="-.1"/>
<g fill="none" stroke="#000" stroke-width=".3" stroke-dasharray="1.3 .6" stroke-dashoffset=".4">
<path d="M249 52.8v.8M251.6 53.6v-.8M183.5 70h-2.4M197.5 70h-2.4M40.6 99.5v.8M43.1 97h-2.4M106.4 99.5v.8M106.5 97h2.4M179.3 95.6h.8M180.1 96.2h-.8M180.1 98.7h-.8M180.9 99.5v.8"/>
<path d="M181 99.5v.8M181.1 86.2h2.4M181.1 85.8h2.4M183.5 96.2h-2.4M183.7 99.5v.8M184.5 98.7h.8M185.3 96.2h-.8M185.3 95.6h-.8M187.3 96.2v6.3M191.3 96.2v6.3M193.3 95.6h.8M194.1 96.2h-.8"/>
<path d="M194.1 98.7h-.8M194.9 99.5v.8M195 99.5v.8M195.1 86.2h2.4M195.1 85.8h2.4M197.5 96.2h-2.4M197.7 99.5v.8M198.5 98.7h.8M199.3 96.2h-.8M199.3 95.6h-.8M40.7 104.6h2.4M41 100.3h-.8"/>
<path d="M43.2 100.3v-.8M43.6 100.3h-.7M55.6 110.9h-.8M56.4 111.7v.8M93.2 111.7v.8M94 110.9h.8M109 100.3v-.8M178.3 102.5h2.3M183.6 100.3v-.8M189.7 109.7h-.8M189.7 102.7h-.8M197.6 100.3v-.8"/>
</g>
<path d="M60.3 99l1.8 .9M87.6 99.9l1.8-.9M42.9 100.3h-1.9" fill="none" stroke="#000" stroke-width=".3" stroke-dasharray="1.3 .6" stroke-dashoffset="1"/>
<path d="M253.6 52.8h-16M38.6 98.7h16M54.6 99.5h-16M54.6 98.7h-16M95 98.7h16M111 99.5h-16M111 98.7h-16" fill="none" stroke="#000" stroke-width=".3" stroke-dasharray="1.3 .6" stroke-dashoffset=".3"/>
<g fill="none" stroke="#000" stroke-width=".3" stroke-dasharray="1.3 .6" stroke-dashoffset=".5">
<path d="M40.7 100.3v2.2M40.7 102.5v2.1M43.1 102.5v-2.2M43.1 104.6v-2.1M106.5 100.3v2.2M106.5 102.5v2.1M108.9 102.5v-2.2M108.9 104.6v-2.1M181.1 100.3v2.2M181.1 102.5v2.1M183.5 102.5v-2.2M183.5 104.6v-2.1"/>
<path d="M195.1 100.3v2.2M195.1 102.5v2.1M197.5 102.5v-2.2M197.5 104.6v-2.1"/>
</g>
<path d="M40.7 97v7.6M106.5 97v7.6M43.1 104.6v-7.6M108.9 104.6v-7.6M188.9 109.7v2M189.7 109.7v2" fill="none" stroke="#000" stroke-width=".3" stroke-dasharray="1.3 .6" stroke-dashoffset=".6"/>
<path d="M182.3 104.6h-1.7M182.3 102.5h-1.7M182.3 100.3h-1.7M184 104.6h-1.7M184 102.5h-1.7M184 100.3h-1.7M194.6 104.6h1.7M196.3 104.6h1.7" fill="none" stroke="#000" stroke-width=".3" stroke-dasharray="1.3 .6" stroke-dashoffset=".9"/>
<path d="M157.8 99.1h20M200.8 99.1h20M197.7 100.3h-2.8" fill="none" stroke="#000" stroke-width=".3" stroke-dasharray="1.3 .6" stroke-dashoffset=".2"/>
<path d="M178.3 110.9h22M200.3 111.7h-22M200.3 110.9h-22" fill="none" stroke="#000" stroke-width=".3" stroke-dasharray="1.3 .6" stroke-dashoffset=".1"/>
<path d="M183.5 37.1a1.2 1.2 0 0 1-1.2 1.2 1.2 1.2 0 0 1-1.2-1.2M197.5 37.1a1.2 1.2 0 0 1-1.2 1.2 1.2 1.2 0 0 1-1.2-1.2M182.3 70h1.2h-2.4M196.3 70h1.2h-2.4" fill="none" stroke="#000" stroke-width=".3" stroke-dasharray="1.3 .6" stroke-dashoffset=".7"/>
<text font-size="7.3" x="329.6" y="245.9">ОПХ2-100.630 ГОСТ 14911-82</text>
<text font-size="6.3" x="375.2" y="285.5">ООО &quot;ЗМП&quot;</text>
<g font-size="5.1">
<text x="74" y="10.7" transform="rotate(-180 74 10.7)">ОПХ2-100.630 ГОСТ 14911-82</text>
<text x="318.2" y="264.5">Опора хомутовая</text>
<text x="380.1" y="265.3">45.24</text>
<text x="401.9" y="265.3">1:10</text>
</g>
<text font-size="4.4" x="314.4" y="281.8">09Г2С ГОСТ 4543-71</text>
<g font-size="3.7">
<text x="238.1" y="23.7">Поз.4 (Ушко)</text>
<text x="286.1" y="21.3">Поз.4 (Ушко)</text>
<text x="72" y="25.1">724</text>
<text x="186.7" y="25.1">140</text>
<text x="287.2" y="24.9">развертка</text>
<text x="292.8" y="30.3">316</text>
<text x="234.7" y="38.2">R327</text>
<text x="305.9" y="47.8">26</text>
<text x="226.8" y="53" transform="rotate(-90 226.8 53)">47*</text>
<text x="262.8" y="48.9" transform="rotate(-90 262.8 48.9)">141</text>
<text x="418.5" y="54.8" transform="rotate(-90 418.5 54.8)">Последняя редакция: 01.03.2014</text>
<text x="243.1" y="62.8">160</text>
<text x="291.9" y="66.3">127*</text>
<text x="170.8" y="80.7">10</text>
<text x="207.9" y="81.7">Т1</text>
<text x="216.9" y="81.7">К</text>
<text x="332.5" y="82">5</text>
<text x="372.1" y="79">1 : 15</text>
<text x="55.5" y="88.7">R317</text>
<text x="216.8" y="85.9">4 места</text>
<text x="261.5" y="85.9" transform="rotate(-90 261.5 85.9)">60</text>
<text x="259.6" y="95.9">33*</text>
<text x="332.4" y="94.7">4</text>
<text x="332.5" y="107.4">2</text>
<text x="27.8" y="109.9" transform="rotate(-90 27.8 109.9)">100</text>
<text x="147" y="109" transform="rotate(-90 147 109)">162,8*</text>
<text x="104.2" y="116.2">Т1</text>
<text x="113.2" y="116.2">К</text>
<text x="72" y="121.7">400</text>
<text x="181" y="121.7">90</text>
<text x="332.5" y="120.1">3</text>
<text x="186.6" y="128.7">220</text>
<text x="332.5" y="132.8">7</text>
<text x="162.1" y="141">Поз.5 (Хомут)</text>
<text x="332.5" y="145.5">6</text>
<text x="61.1" y="151.5">Поз.3 (Ложемент)</text>
<text x="332.8" y="158.3">1</text>
<text x="183.4" y="171.4">R317</text>
<text x="229.9" y="170.8">1. *Размеры для справок.</text>
<text x="54.3" y="176.9">R317</text>
<text x="229.9" y="174.4">2. Размер К - по наименьшей толщине металла свариваемых деталей.</text>
<text x="229.9" y="177.9">3. H12; h12; «IT/2.</text>
<text x="35.9" y="187.1" transform="rotate(-90 35.9 187.1)">167*</text>
<text x="114.2" y="186.8" transform="rotate(-90 114.2 186.8)">711*</text>
<text x="235.4" y="187.1">Поз.</text>
<text x="260.9" y="187.1">Обозначение</text>
<text x="321.2" y="187.1">Наименование</text>
<text x="380.7" y="187.1">Вес</text>
<text x="402.2" y="187.1">К-во</text>
<text x="237.9" y="193.9">1</text>
<text x="262.8" y="193.9">699х220х8</text>
<text x="327" y="193.9">Корпус</text>
<text x="380.3" y="193.9">9.72</text>
<text x="405.3" y="193.9">1</text>
<text x="72.1" y="201.2">563</text>
<text x="121.2" y="203.5" transform="rotate(-90 121.2 203.5)">370</text>
<text x="237.6" y="200.8">2</text>
<text x="263.7" y="200.8">380х90х8</text>
<text x="327.8" y="200.8">Ребро</text>
<text x="380.4" y="200.8">2.14</text>
<text x="405.3" y="200.8">1</text>
<text x="237.6" y="207.6">3</text>
<text x="263.7" y="207.6">672х90х8</text>
<text x="324.4" y="207.6">Ложемент</text>
<text x="380.3" y="207.6">3.82</text>
<text x="405" y="207.6">2</text>
<text x="212.2" y="212.1">М24</text>
<text x="237.5" y="214.4">4</text>
<text x="263.3" y="214.4">316х160х8</text>
<text x="328.4" y="214.4">Ушко</text>
<text x="380.5" y="214.4">2.61</text>
<text x="404.9" y="214.4">4</text>
<text x="128.2" y="216.7" transform="rotate(-90 128.2 216.7)">100</text>
<text x="237.6" y="221.3">5</text>
<text x="263.4" y="221.3">М24х1774</text>
<text x="327.3" y="221.3">Хомут</text>
<text x="380.3" y="221.3">6.33</text>
<text x="405" y="221.3">2</text>
<text x="64.2" y="233.7">Поз.2 (Ребро)</text>
<text x="170.4" y="228.5">658</text>
<text x="237.6" y="228.1">6</text>
<text x="262.9" y="228.1">200х20х14</text>
<text x="328.7" y="228.1">Упор</text>
<text x="380.2" y="228.1">0.43</text>
<text x="404.9" y="228.1">4</text>
<text x="237.6" y="234.9">7</text>
<text x="313.2" y="234.9">Гайка M24 ГОСТ 5915-70</text>
<text x="379.9" y="234.9">0.110</text>
<text x="405" y="234.9">8</text>
<text x="45" y="251.5" transform="rotate(-90 45 251.5)">90</text>
<text x="160.6" y="246.5">Поз.6 (Упор)</text>
<text x="98.7" y="263.4">20x45</text>
<text x="135.8" y="259">R317</text>
<text x="172.3" y="262.2" transform="rotate(-90 172.3 262.2)">14*</text>
<text x="97.7" y="267.5">2 фаски</text>
<text x="72.1" y="270.4">380</text>
<text x="146.8" y="274.9">20</text>
<text x="190.4" y="274.9">200</text>
<text x="418.5" y="292.1" transform="rotate(-90 418.5 292.1)">Файл: ОПХ2-100.630 ГОСТ 14911-82 Конфигурация: 00</text>
</g>
<g font-size="3.6">
<text x="366.2" y="275.3">Лист 1</text>
<text x="386.3" y="275.2">Листов 1</text>
</g>
<g font-size="3.4">
<text x="11.5" y="104.5" transform="rotate(-90 11.5 104.5)">Справ. №</text>
<text x="11.6" y="174.7" transform="rotate(-90 11.6 174.7)">Подп. и дата</text>
<text x="11.4" y="204.9" transform="rotate(-90 11.4 204.9)">Инв. № дубл.</text>
<text x="11.4" y="229.6" transform="rotate(-90 11.4 229.6)">Взам. инв. №</text>
<text x="369" y="255.5">Лит.</text>
<text x="382.8" y="255.5">Масса</text>
<text x="398.4" y="255.8">Масштаб</text>
<text x="11.4" y="259.2" transform="rotate(-90 11.4 259.2)">Подп. и дата</text>
<text x="230.5" y="260.4">Изм.</text>
<text x="238.4" y="260.4">Лист</text>
<text x="251.1" y="260.4">№ докум.</text>
<text x="273" y="260.4">Подп.</text>
<text x="286" y="260.4">Дата</text>
<text x="230.5" y="265.7">Разраб.</text>
<text x="230.5" y="275.7">Т. контр.</text>
<text x="230.6" y="270.7">Пров.</text>
<text x="230.6" y="285.7">Н. контр.</text>
<text x="11.6" y="290" transform="rotate(-90 11.6 290)">Инв. № подл.</text>
<text x="230.6" y="290.8">Утв.</text>
<text x="322.5" y="295">Копировал</text>
<text x="394.6" y="295">Формат А3</text>
</g>
</svg>
